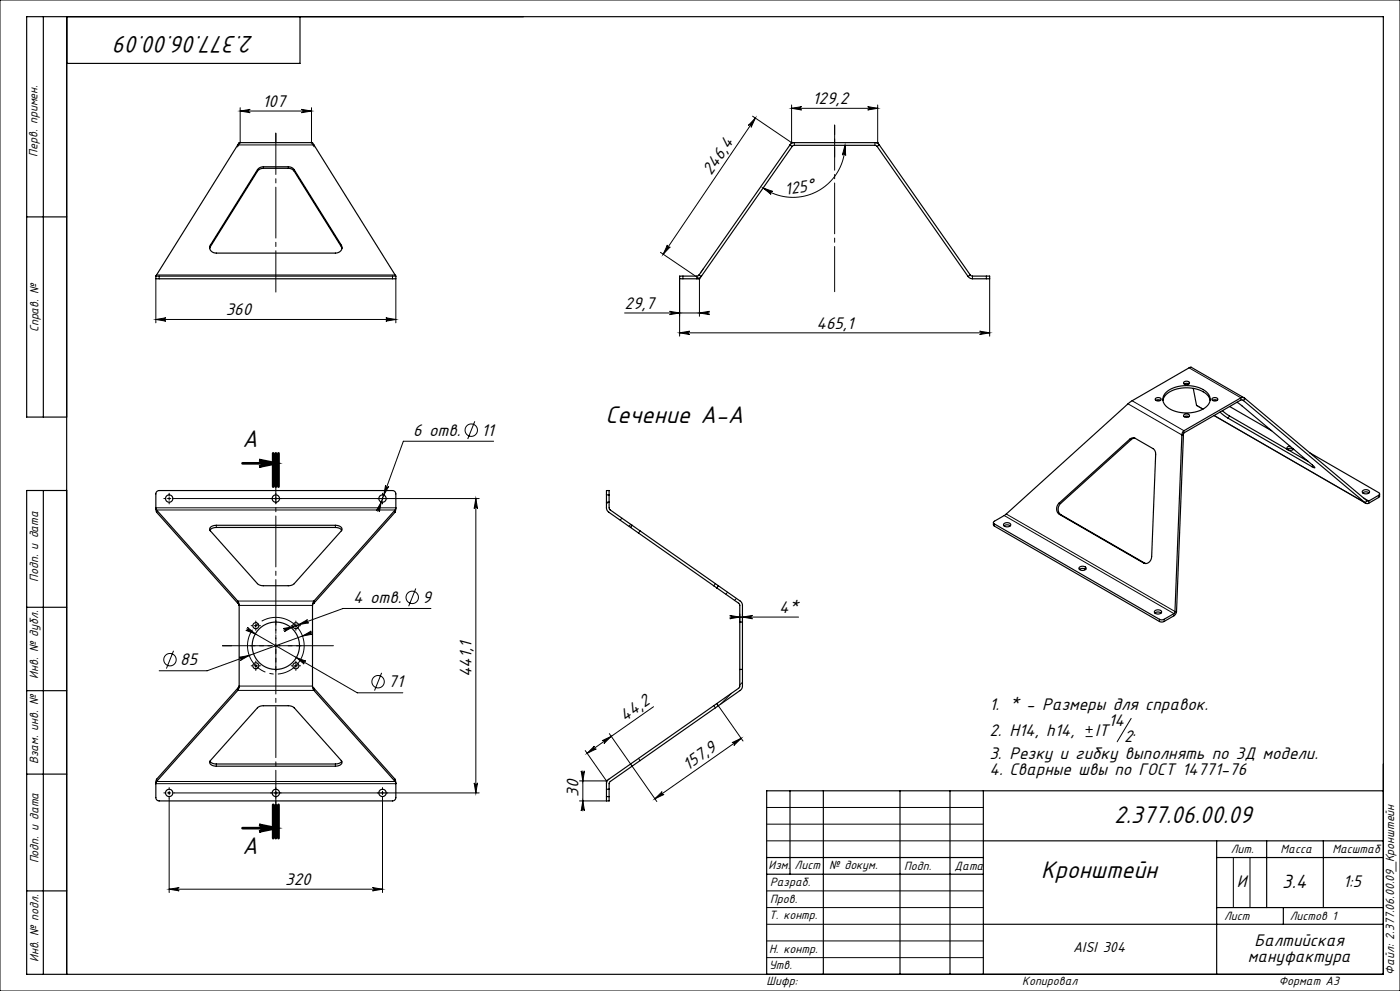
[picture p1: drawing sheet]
<svg xmlns="http://www.w3.org/2000/svg" width="420mm" height="297mm" viewBox="0 0 420 297" stroke-linecap="round" stroke-linejoin="round" font-family="sans-serif">
<g fill="none" stroke="#000" stroke-width=".3">
<path d="M0 0h420v297h-420zM72 33.3l3-.5a.5 .5 0 0 0-.4 .5 .5 .5 0 0 0 .4 .5zM72 32.3v10.5M72 33.3h21.5M90.5 32.8l3 .5-3 .5a.5 .5 0 0 0 .4-.5 .5 .5 0 0 0-.4-.5zM93.5 32.3v10.5M226.6 35.4l-1.3 2.7a.5 .5 0 0 0-.1-.6 .5 .5 0 0 0-.7 .1zM226.6 35.4l-27.6 40.8M237.5 32.5l3-.5a.5 .5 0 0 0-.5 .5 .5 .5 0 0 0 .5 .5zM237.5 31.5v11.3l-11.7-8M237.5 32.5h25.8M260.3 32l3 .5-3 .5a.5 .5 0 0 0 .5-.5 .5 .5 0 0 0-.5-.5z"/>
<path d="M263.3 31.5v11.3M71.3 43.4h22.9M71.8 42.8h.4M72.2 42.6l-.9 1.4M77.2 50.9v.4M79 50v.4M86.5 50v.4M88.3 50.9v.4M93.3 42.8h.5M93.3 42.6l.9 1.4M228.9 56.3l2.9 1.1a.5 .5 0 0 0-.7 .2 .5 .5 0 0 0 .2 .6zM237.3 42.8h1v.8"/>
<path d="M237.6 42.6l-.6 .8M253.5 43.6l.2 3a.5 .5 0 0 0-.4-.5 .5 .5 0 0 0-.6 .4zM253.5 43.6a15.6 15.6 0 0 1-24.6 12.7M263.2 42.6l.6 .8M263.5 42.8h-1v.8M63.1 73.5v.4M102.4 73.5v.4M198.1 75.6l11.7 8v11.2M200.2 73.4a.5 .5 0 0 0 .2 .7 .5 .5 0 0 0 .7-.1l-2.1 2.2zM46.8 95.7l3-.5a.5 .5 0 0 0-.5 .5 .5 .5 0 0 0 .5 .5zM46.8 83.6v13.1M46.8 95.7h72"/>
<path d="M47 82.4h71.5M47.8 82.8v.8M115.8 95.2l3 .5-3 .5a.5 .5 0 0 0 .4-.5 .5 .5 0 0 0-.4-.5zM117.8 82.8v.8M118.8 83.6v13.1M187.4 93.8h25.4M200.9 93.3l3 .5-3 .5a.5 .5 0 0 0 .5-.5 .5 .5 0 0 0-.5-.5zM203.9 99.8l3-.5a.5 .5 0 0 0-.5 .5 .5 .5 0 0 0 .5 .5zM203.9 99.8h93M203.9 83.6v17.2M204.9 82.8v.8M209.1 82.8v.8h.9"/>
<path d="M209.8 93.8l3-.5a.5 .5 0 0 0-.4 .5 .5 .5 0 0 0 .4 .5zM210.5 82.5l-.8 1.2M211.1 80.5l-.9 1.2M291.7 82.8v.8M293.9 99.3l3 .5-3 .5a.5 .5 0 0 0 .5-.5 .5 .5 0 0 0-.5-.5zM295.9 82.8v.8M296.9 83.6v17.2M356.7 110.2l15.6 9v.7M372.7 119.9l.3 .2M142.4 126.3l-2.1 5.3M148.1 132.2h-27.1l-7.7 21.1M338.4 121l16.2 9.4"/>
<path d="M338.9 131.6l.5 .2M339.6 120.1l15.6 9v.6M359 121.5l1.9 1.1M364.2 124.5l45.4 26.2M368.9 124.7l-.5 .6M393.9 139.5l-.3 .4M46.8 152.2h72M47 152.8h71.5M50.3 149.4h1M50.8 148.9v1M52.4 149.4h91.4M64.9 157.4v.7"/>
<path d="M82.8 148.9v1M100.6 157.4v.7M114.4 150.5l-.6 2.9a.5 .5 0 0 0-.3-.6 .5 .5 0 0 0-.6 .3zM114.8 148.9v1M115.7 145.4a.5 .5 0 0 0 .3 .6 .5 .5 0 0 0 .6-.3l-1.5 2.7zM142.8 149.4v88.2M142.8 149.4l.5 3a.5 .5 0 0 0-.5-.5 .5 .5 0 0 0-.5 .5zM182.4 150.5l-.5 .5M186.6 155.3l-.6 .6M189.2 157.2l-.5 .5M192 159.1l-.4 .7M298.3 157v.7"/>
<path d="M301.3 154.5l50.9 29.4v.7M301.9 154l50.6 29.3M317.7 150.8l.5 .1M317.8 154.1l.5 .1M409 149.2l1.6 .9v.7M413.6 148.4v.7M124.7 176.4l-2.1 5.3M214.6 174.9l-.4 .7M218.3 177.5l-.6 .6M220.9 179.3l-.5 .6M343.1 168.7l.4 .1M52.1 195l-2.2 5.4"/>
<path d="M71.3 180.1h22.9M71.8 181.4h22M71.8 197l3-.6-2.7 1.5a.5 .5 0 0 0 .3-.6 .5 .5 0 0 0-.6-.3zM74 188.5l33.2 19.1h13.6M74.3 188l2.3 2-2.8-1.1a.5 .5 0 0 0 .6-.2 .5 .5 0 0 0-.1-.7zM76.2 199.5h1M76.2 187.5h1M76.7 187v1M76.7 199v1M82.3 193.5h1M82.8 193v1M84.9 188.4l3-.6-2.6 1.5a.5 .5 0 0 0 .2-.6 .5 .5 0 0 0-.6-.3z"/>
<path d="M88.3 199.5h1M88.3 187.5h1M88.8 187v1M88.8 199v1M88.9 197.1l2.8 1a.5 .5 0 0 0-.6 .2 .5 .5 0 0 0 .1 .7zM89.6 187.2l2.7-1.5a.5 .5 0 0 0-.3 .6 .5 .5 0 0 0 .6 .4zM90.7 190.6l2.7-1.5a.5 .5 0 0 0-.3 .7 .5 .5 0 0 0 .6 .3zM93.6 189.6l-31.5 11.4h-14.4M129.3 182.4h-26.4l-17.8 6.5M218.9 184.9h20.7M218.9 184.4l3 .5-3 .5a.5 .5 0 0 0 .5-.5 .5 .5 0 0 0-.5-.5zM221.9 183.9v2.5"/>
<path d="M222.7 183.9v2.5M222.7 184.9l3-.5a.5 .5 0 0 0-.4 .5 .5 .5 0 0 0 .4 .5zM347.8 185.6v.7M349.2 185.6v.7M71.3 206.9h22.9M71.8 205.6h22M114.5 201.6l-2.1 5.4M182.8 219.9l6.4 9.1M196.1 211.8l-20 14M214.2 211.5l.4 .6M215.5 211.5l7.4 10.6M219.4 207.8l-3.2 3.2"/>
<path d="M222.1 200.6l-.2 .2M222.7 204.5l-.8 .8M325.7 218.6h2.1M326.7 217.6v2.1M339.3 215.3l-4.2 7M46.8 234.9h72M47 234.2h71.5M50.3 237.6h1M50.8 237.1v1M50.8 239.2v28.3M52.4 237.6h91.4M64.9 229v.6"/>
<path d="M82.8 237.1v1M100.6 229v.6M114.8 239.2v28.3M114.8 237.1v1M142.3 234.6a.5 .5 0 0 0 .5 .5 .5 .5 0 0 0 .5-.5l-.5 3zM174.4 231a.5 .5 0 0 0 .5 .5 .5 .5 0 0 0 .5-.5l-.5 3zM174.9 231v12M175.6 224.9l6.3 9.1h-8M176.1 225.8l2.2-2.2a.5 .5 0 0 0-.1 .7 .5 .5 0 0 0 .7 .1zM180.6 222l2.8-1.3-2.2 2.1a.5 .5 0 0 0 .1-.7 .5 .5 0 0 0-.7-.1zM181.9 233.8v1.1M182.6 233.6l-.8 .5"/>
<path d="M182.7 240h.1M189.6 229.6l7.4 10.6M191.6 227.3l.4 .7M196.5 239.4l2.1-2.1a.5 .5 0 0 0-.1 .6 .5 .5 0 0 0 .7 .2zM219.6 222.6l2.7-1.3-2.1 2.1a.5 .5 0 0 0 .1-.7 .5 .5 0 0 0-.7-.1zM222.3 221.3l-25.8 18.1M325.7 220.8h2.1M173.9 240h8M174.9 240l.5 3a.5 .5 0 0 0-.5-.4 .5 .5 0 0 0-.5 .4zM230 242h65M230 247h65M230 252h65"/>
<path d="M370 257v15M375 257v15M50.8 266.5l3-.5a.5 .5 0 0 0-.5 .5 .5 .5 0 0 0 .5 .5zM50.8 266.5h64M111.8 266l3 .5-3 .5a.5 .5 0 0 0 .4-.5 .5 .5 0 0 0-.4-.5zM230 277h65M230 272h65M230 267h65M230 287h65M230 282h65"/>
<circle cx="141.4" cy="128.9" r="1.86"/>
<circle cx="123.7" cy="179" r="1.86"/>
<circle cx="51" cy="197.7" r="1.86"/>
<circle cx="113.4" cy="204.3" r="1.86"/>
</g>
<path d="M77.8 137.9l5 1-5 1a1 1 0 0 0 .9-1 1 1 0 0 0-.9-1zM77.8 247.2l5 1-5 1a1 1 0 0 0 .9-1 1 1 0 0 0-.9-1z" fill="none" stroke="#000" stroke-width=".8" stroke-linecap="butt"/>
<path d="M90.9 191a8.5 8.5 0 0 0-14.2-3.5 8.5 8.5 0 0 0 3.6 14.2 8.5 8.5 0 0 0 10.8-9.9l-.2-.8" fill="none" stroke="#000" stroke-width=".3" stroke-dasharray="15.2 1.3 1.3 1.3" stroke-linecap="butt"/>
<path d="M81.8 193.5h-6.6M82.8 192.5v-6.6M82.8 194.5v6.6M83.8 193.5h6.6" fill="none" stroke="#000" stroke-width=".3" stroke-dasharray="15.2 1.3 1.3 1.3" stroke-dashoffset="13.8"/>
<g fill="none" stroke="#000" stroke-width=".3" stroke-dasharray="15.2 1.3 1.3 1.3">
<path d="M82.8 42.8v-2.9M49.8 149.4h-.6M50.8 148.4v-.6M50.8 150.4v.6M51.8 149.4h.6M81.8 149.4h-.6M82.8 148.4v-.6M82.8 150.4v.6M83.8 149.4h.6M113.8 149.4h-.6M114.8 148.4v-.6M114.8 150.4v.6"/>
<path d="M115.8 149.4h.6M69.5 193.5h-2.8M75.7 199.5h-.4M75.7 187.5h-.4M76.7 198.5v-.4M76.7 186.5v-.4M76.7 188.5v.4M77.7 199.5h.4M77.7 187.5h.4M87.8 199.5h-.4M87.8 187.5h-.4M88.8 198.5v-.4"/>
<path d="M88.8 186.5v-.4M88.8 188.5v.4M89.8 199.5h.4M89.8 187.5h.4M76.7 200.5v.4M88.8 200.5v.4M49.8 237.6h-.6M50.8 236.6v-.6M50.8 238.6v.6M51.8 237.6h.6M81.8 237.6h-.6M82.8 236.6v-.6"/>
<path d="M82.8 238.6v.6M83.8 237.6h.6M113.8 237.6h-.6M114.8 236.6v-.6M114.8 238.6v.6M115.8 237.6h.6M82.8 240v.8"/>
</g>
<path d="M72.8 138.9h10M82 135.9v10M82.8 135.9v10M83.6 135.9v10M72.8 248.2h10M82 241.2v10M82.8 241.2v10M83.6 241.2v10z" fill="none" stroke="#000" stroke-width=".8"/>
<path d="M82.8 39.9v47.6" fill="none" stroke="#000" stroke-width=".3" stroke-dasharray="15.2 1.3 1.3 1.3" stroke-dashoffset="2.9"/>
<path d="M82.8 240.8v-99.9" fill="none" stroke="#000" stroke-width=".3" stroke-dasharray="15.2 1.3 1.3 1.3" stroke-dashoffset="5.3"/>
<path d="M66.7 193.5h33.3" fill="none" stroke="#000" stroke-width=".3" stroke-dasharray="15.2 1.3 1.3 1.3" stroke-dashoffset=".5"/>
<path d="M250.4 47v-9.5" fill="none" stroke="#000" stroke-width=".3" stroke-dasharray="15.2 1.3 1.3 1.3" stroke-dashoffset="12.4"/>
<path d="M250.4 37.5v49.9" fill="none" stroke="#000" stroke-width=".3" stroke-dasharray="15.2 1.3 1.3 1.3" stroke-dashoffset="1.7"/>
<g fill="none" stroke="#000" stroke-width=".35">
<path d="M13 5v120M20 5v287M90 5v14h-70M77.5 50.5l1.2-.5h7.8a2.09 2.09 0 0 1 1.8 .9l14.1 22.6a1.67 1.67 0 0 1-1.8 2.4h-35.7a1.67 1.67 0 0 1-1.8-2.4zM237 43.4l.4-.4 .9-.2h24.2l.8 .2 .5 .4M237 43.4l-27.3 39M237 43.4l.7 .5M237.7 43.9l.6-.3h24.2l.6 .3M237.7 43.9l-27.3 39M263.1 43.9l27.3 39M263.8 43.4l-.7 .5M263.8 43.4l27.3 39"/>
<path d="M8 65h12M62.9 74.4l14.3-23.1a2.09 2.09 0 0 1 1.8-.9h7.5a2.09 2.09 0 0 1 1.8 .9l14.3 23.1M46.8 82.8v.8h72v-.8M46.8 82.8h72M46.8 82.8l25-40h22l25 40M209.7 82.4l-.6 .4h-5.2v.8l5.5-.1 1-.6M209.7 82.4l.7 .5M291.1 82.4l.6 .4h5.2v.8l-5.5-.1-1-.6M291.1 82.4l-.7 .5M346.7 119.4a.91 .91 0 0 1 1-.3 .91 .91 0 0 1 .6 .7 .96 .96 0 0 1-1 .4 .96 .96 0 0 1-.7-.7zM346.8 120l.6-.2 .8 .2M348.9 120a5.4 5.4 0 0 1 4.9-3.6 9.4 9.4 0 0 1 8.7 2.4l.5 1.2"/>
<path d="M349.9 117.5a10.2 10.2 0 0 1 12.3 .2 2.97 2.97 0 0 1-1.4 4.9 10.6 10.6 0 0 1-10.9-.8 2.71 2.71 0 0 1 0-4.3zM355.2 114.4a.91 .91 0 0 1 1-.2 .91 .91 0 0 1 .6 .7 .96 .96 0 0 1-1 .4 .96 .96 0 0 1-.7-.7zM355.3 115.1l.6-.2 .8 .2M358 116.4l1 5.1 1.9 1.1M363.7 119.4a.91 .91 0 0 1 1-.3 .91 .91 0 0 1 .6 .7 .96 .96 0 0 1-1 .4 .96 .96 0 0 1-.7-.7zM363.8 120l.6-.2 .8 .2M373.3 119.3l-16-9.3-.4 .1-18 10.5-37 33.4-3.6 2.2a.43 .43 0 0 0-.3 .4 .43 .43 0 0 0 .3 .4l49.5 28.6 .7 .2 .7-.2 3-1.7 .3-.6M373.5 119.4l-.5-.3-.7 .1-17.1 9.9-.5 .6-.1 .7M373.5 119.4l-.5 .7M373.5 119.4l36.5 30.6M20 125h-12v-120h407v287h-407v-145h12M340.5 131.3l-1.1 .5-21.2 19.1a2.19 2.19 0 0 0 .1 3.3l25.4 14.7"/>
<path d="M354.6 130.4l-2.1 52.9M354.6 130.4l.4 .1M355 130.5l-2 52.9M355.2 124.3a.91 .91 0 0 1 1-.3 .91 .91 0 0 1 .6 .8 .96 .96 0 0 1-1 .3 .96 .96 0 0 1-.7-.7zM356.6 124.9l-.7-.2-.6 .2M356.6 124.9h.1M364.2 124.5l45.5 26.3M366.7 123.1l2.2 1.6 23.6 13.6M368.9 121.8l12.6 7.3M371.1 120.6l22.6 18.8 .8 .8-.9-.3-25.2-14.6-2.4-1.8M373 120.1l-.7-.2-17.1 9.8-.2 .8M373 120.1l36.6 30.6"/>
<path d="M387 133.7a.65 .65 0 0 0-.9 .5 .65 .65 0 0 0 .8 .7l1.2-.3a1.6 1.6 0 0 0-1.9 0M392.9 135.7l20.7 11.9a.43 .43 0 0 1 .3 .4 .43 .43 0 0 1-.3 .4l-3 1.7-.6-.1M13 147v145M46.8 152.2l.2 1.3M46.8 152.2l.2 .6M46.8 152.2v-4.2a1 1 0 0 1 1-1h70a1 1 0 0 1 1 1v4.2M47 152.8l24.3 27.3M47 153.5l24.3 27.3M47 152.8v.7M63 158.9l.7-.6 1.2-.2h35.7l1.2 .2 .7 .6M63.2 158l.9-.5 .8-.1h35.7a1.52 1.52 0 0 1 1.9 1.5l-14.5 16.3-1.2 .3h-7.8l-1-.1-.8-.5-14.1-15.8-.2-.4zM118.5 152.8v.7"/>
<path d="M118.5 153.5l-24.3 27.3M118.5 152.8l-24.3 27.3M118.8 152.2l-.3 1.3M118.8 152.2l-.3 .6M181.9 148.3v2.2M181.9 150.5v1.9l.4 .8 6.9 4.9M181.9 148.3v-1.3h.8v1.3M181.9 148.3h.8M181.9 150.5h.8M182.7 148.3v2.2M182.7 150.5v1.8l.3 .5 6.6 4.6M189.2 158.1l25.8 18.1"/>
<path d="M189.6 157.4l25.9 18.1M189.6 157.4l-.4 .7M298 156.6v.8l.3 .3 49.5 28.6 .7 .1 .7-.1 3.2-1.9 .6-1M301.2 157a1.22 1.22 0 0 1 2 .4 1.2 1.2 0 0 1-1.2 .5 1.2 1.2 0 0 1-.9-.8zM301.2 157.6a1.6 1.6 0 0 1 1.9 0M317.7 150.8l21.2-19.2a1.43 1.43 0 0 1 1.7-.2l5.3 3a1.85 1.85 0 0 1 .8 1.7l-1.2 30.7a1.82 1.82 0 0 1-2.4 1.9l-25.3-14.6a2.19 2.19 0 0 1-.1-3.3zM408.8 147.1a1.22 1.22 0 0 1 2 .4 1.2 1.2 0 0 1-1.1 .5 1.2 1.2 0 0 1-1-.8zM408.8 147.7a1.6 1.6 0 0 1 1.9 0M410 150l-.4 .7M413.9 148v.8l-.3 .3-3.2 1.8-.8-.2M215 176.2l6.8 4.8 .1 5.4M215.5 175.5l7 5 .2 .9v5"/>
<path d="M215.5 175.5l-.5 .7M323.8 170a1.22 1.22 0 0 1 2 .5 1.2 1.2 0 0 1-1.1 .5 1.2 1.2 0 0 1-1-.8zM323.8 170.7a1.6 1.6 0 0 1 1.9 0M8 182h12M71.3 180.8l.5 .6M71.3 180.1l.5 1.3M71.3 180.1v.7M71.8 181.4v24.2M93.8 181.4v24.2M94.2 180.8l-.4 .6M94.2 180.1l-.4 1.3M94.2 180.1v.7"/>
<path d="M221.9 186.4v14.2M221.9 186.4h.8M222.7 186.4v14.2M346.4 183.1a1.22 1.22 0 0 1 2.1 .5 1.2 1.2 0 0 1-1.2 .5 1.2 1.2 0 0 1-1-.9zM346.4 183.7a1.6 1.6 0 0 1 1.9 0M352.5 183.3l.5 .1M8 207h12M71.3 206.3v.6M71.3 206.3l-24.3 27.3M71.3 206.9l-24.3 27.3M71.8 205.6l-.5 1.3M71.8 205.6l-.5 .7"/>
<path d="M77.2 212.1l.8-.4 1-.2h7.8l1.2 .4 14.4 16.1a1.03 1.03 0 0 1 0 1.1 1.03 1.03 0 0 1-1 .4l-36.5 .1a1.52 1.52 0 0 1-1.9-1.4zM93.8 205.6l.4 1.3M93.8 205.6l.4 .7M94.2 206.3v.6M94.2 206.9l24.3 27.3M94.2 206.3l24.3 27.3M215 210.9l-25.8 18.1M215 210.9l.5 .6M215.5 211.5l-25.9 18.1M221.9 200.6l-.1 5.5-6.8 4.8M221.9 200.6h.8M222.7 200.6v5l-.2 .9-7 5"/>
<path d="M8 232h12M46.8 234.9v4.1a1 1 0 0 0 1 1h70a1 1 0 0 0 1-1v-4.1M47 233.6l-.2 1.3M47 234.2l-.2 .7M47 233.6v.6M63 228.1l.7 .7 1.2 .2h35.7l1.2-.2 .7-.7M118.5 233.6l.3 1.3M118.5 234.2l.3 .7M118.5 233.6v.6M181.9 236.5v2.2M181.9 238.7v1.3h.8v-1.3M181.9 236.5h.8"/>
<path d="M181.9 238.7h.8M182.7 236.5v2.2M189.2 229l-6.9 4.8-.4 .9v1.8M189.2 229l.4 .6M189.6 229.6l-6.6 4.7-.3 .5v1.7M237 237v25M247 237v55M270 237v55M285 237v55M295 237v55M415 237h-185v55M230 257h65"/>
<path d="M295 252h120M365 252v40M365 257h50M380 252v20M397 252v20M8 267h12M230 262h65M295 277h120M365 272h50M385 272v5"/>
<circle cx="50.8" cy="149.4" r="1.1"/>
<circle cx="82.8" cy="149.4" r="1.1"/>
<circle cx="114.8" cy="149.4" r="1.1"/>
<circle cx="76.7" cy="199.5" r=".9"/>
<circle cx="76.7" cy="187.5" r=".9"/>
<circle cx="82.8" cy="193.5" r="7.1"/>
<circle cx="88.8" cy="187.5" r=".9"/>
<circle cx="88.8" cy="199.5" r=".9"/>
<circle cx="50.8" cy="237.6" r="1.1"/>
<circle cx="82.8" cy="237.6" r="1.1"/>
<circle cx="114.8" cy="237.6" r="1.1"/>
</g>
<g fill="#000">
<path d="M72 33.3l3-.5a.5 .5 0 0 0-.4 .5 .5 .5 0 0 0 .4 .5zM90.5 32.8l3 .5-3 .5a.5 .5 0 0 0 .4-.5 .5 .5 0 0 0-.4-.5z"/>
<path d="M260.3 32l3 .5-3 .5a.5 .5 0 0 0 .5-.5 .5 .5 0 0 0-.5-.5zM237.5 32.5l3-.5a.5 .5 0 0 0-.5 .5 .5 .5 0 0 0 .5 .5z"/>
<path d="M228.9 56.3l2.9 1.1a.5 .5 0 0 0-.7 .2 .5 .5 0 0 0 .2 .6zM253.5 43.6l.2 3a.5 .5 0 0 0-.4-.5 .5 .5 0 0 0-.6 .4z"/>
<path d="M200.2 73.4a.5 .5 0 0 0 .2 .7 .5 .5 0 0 0 .7-.1l-2.1 2.2zM226.6 35.4l-1.3 2.7a.5 .5 0 0 0-.1-.6 .5 .5 0 0 0-.7 .1z"/>
<path d="M115.8 95.2l3 .5-3 .5a.5 .5 0 0 0 .4-.5 .5 .5 0 0 0-.4-.5zM46.8 95.7l3-.5a.5 .5 0 0 0-.5 .5 .5 .5 0 0 0 .5 .5z"/>
<path d="M209.8 93.8l3-.5a.5 .5 0 0 0-.4 .5 .5 .5 0 0 0 .4 .5zM200.9 93.3l3 .5-3 .5a.5 .5 0 0 0 .5-.5 .5 .5 0 0 0-.5-.5z"/>
<path d="M77.8 137.9l5 1-5 1a1 1 0 0 0 .9-1 1 1 0 0 0-.9-1zM77.8 247.2l5 1-5 1a1 1 0 0 0 .9-1 1 1 0 0 0-.9-1z"/>
<path d="M142.8 149.4l.5 3a.5 .5 0 0 0-.5-.5 .5 .5 0 0 0-.5 .5zM142.3 234.6a.5 .5 0 0 0 .5 .5 .5 .5 0 0 0 .5-.5l-.5 3z"/>
<path d="M74.3 188a.5 .5 0 0 1 .1 .7 .5 .5 0 0 1-.6 .2l2.8 1.1zM88.9 197.1l2.3 1.9a.5 .5 0 0 1-.1-.7 .5 .5 0 0 1 .6-.2zM84.9 188.4a.5 .5 0 0 1 .6 .3 .5 .5 0 0 1-.2 .6l2.6-1.5zM89.6 187.2l3-.5a.5 .5 0 0 1-.6-.4 .5 .5 0 0 1 .3-.6zM50.8 266.5l3-.5a.5 .5 0 0 0-.5 .5 .5 .5 0 0 0 .5 .5zM111.8 266l3 .5-3 .5a.5 .5 0 0 0 .4-.5 .5 .5 0 0 0-.4-.5zM114.4 150.5l-1.5 2.6a.5 .5 0 0 1 .6-.3 .5 .5 0 0 1 .3 .6zM115.7 145.4l-.6 3 1.5-2.7a.5 .5 0 0 1-.6 .3 .5 .5 0 0 1-.3-.6zM203.9 99.8l3-.5a.5 .5 0 0 0-.5 .5 .5 .5 0 0 0 .5 .5zM293.9 99.3l3 .5-3 .5a.5 .5 0 0 0 .5-.5 .5 .5 0 0 0-.5-.5z"/>
<path d="M90.7 190.6l3-.5a.5 .5 0 0 1-.6-.3 .5 .5 0 0 1 .3-.7zM71.8 197a.5 .5 0 0 1 .6 .3 .5 .5 0 0 1-.3 .6l2.7-1.5z"/>
<path d="M218.9 184.4l3 .5-3 .5a.5 .5 0 0 0 .5-.5 .5 .5 0 0 0-.5-.5zM222.7 184.9l3-.5a.5 .5 0 0 0-.4 .5 .5 .5 0 0 0 .4 .5z"/>
<path d="M174.4 231a.5 .5 0 0 0 .5 .5 .5 .5 0 0 0 .5-.5l-.5 3zM174.9 240l.5 3a.5 .5 0 0 0-.5-.4 .5 .5 0 0 0-.5 .4z"/>
<path d="M176.1 225.8l2.2-2.2a.5 .5 0 0 0-.1 .7 .5 .5 0 0 0 .7 .1zM180.6 222l2.8-1.3-2.2 2.1a.5 .5 0 0 0 .1-.7 .5 .5 0 0 0-.7-.1z"/>
<path d="M196.5 239.4l2.1-2.1a.5 .5 0 0 0-.1 .6 .5 .5 0 0 0 .7 .2zM219.6 222.6l2.7-1.3-2.1 2.1a.5 .5 0 0 0 .1-.7 .5 .5 0 0 0-.7-.1z"/>
</g>
<g font-size="8">
<text x="76.1" y="10.7" transform="rotate(-180 76.1 10.7)">2.377.06.00.09</text>
<text x="181.6" y="126.7">Сечение A-A</text>
<text x="72.8" y="134.1">A</text>
<text x="334.3" y="246.6">2.377.06.00.09</text>
<text x="72.8" y="256.1">A</text>
<text x="312.3" y="263.1">Кронштейн</text>
</g>
<text font-size="6.4" x="384.7" y="266">3.4</text>
<g font-size="5.6">
<text x="78.7" y="32">107</text>
<text x="243.8" y="31.2">129,2</text>
<text x="213.4" y="52.7" transform="rotate(-56 213.4 52.7)">246,4</text>
<text x="235.7" y="58.4" transform="rotate(-9 235.7 58.4)">125°</text>
<text x="67.8" y="94.5">360</text>
<text x="187.4" y="92.5">29,7</text>
<text x="244.9" y="98.5">465,1</text>
<text x="124" y="130.6">6 отв.</text>
<text x="144.5" y="130.6">11</text>
<text x="105.9" y="180.8">4 отв.</text>
<text x="126.7" y="180.8">9</text>
<text x="233.8" y="183.7">4*</text>
<text x="54.1" y="199.4">85</text>
<text x="141.5" y="203" transform="rotate(-90 141.5 203)">441,1</text>
<text x="116.5" y="206">71</text>
<text x="296.8" y="212.6">1. * - Размеры для справок.</text>
<text x="187.5" y="216.3" transform="rotate(-35 187.5 216.3)">44,2</text>
<text x="296.8" y="220.7">2. Н14, h14,</text>
<text x="328.6" y="220.7">IT</text>
<text x="332.5" y="217.5">14</text>
<text x="339.8" y="220.7">.</text>
<text x="296.8" y="227.3">3. Резку и гибку выполнять по 3Д модели.</text>
<text x="337.2" y="222.4">2</text>
<text x="206.4" y="230.9" transform="rotate(-35 206.4 230.9)">157,9</text>
<text x="296.8" y="232.2">4. Сварные швы по ГОСТ 14771-76</text>
<text x="173.6" y="238.7" transform="rotate(-90 173.6 238.7)">30</text>
<text x="85.6" y="265.2">320</text>
<text x="371.1" y="265.7">И</text>
<text x="403" y="265.8">1:5</text>
<text x="376.3" y="283.4">Балтийская</text>
<text x="374.3" y="288.3">мануфактура</text>
</g>
<text font-size="4.8" x="321.9" y="285.4">AISI 304</text>
<g font-size="4">
<text x="11.3" y="46.9" transform="rotate(-90 11.3 46.9)">Перв. примен.</text>
<text x="11.5" y="99.6" transform="rotate(-90 11.5 99.6)">Справ. №</text>
<text x="11.4" y="174.4" transform="rotate(-90 11.4 174.4)">Подп. и дата</text>
<text x="11.5" y="203.4" transform="rotate(-90 11.5 203.4)">Инв. № дубл.</text>
<text x="11.5" y="229" transform="rotate(-90 11.5 229)">Взам. инв. №</text>
<text x="369.2" y="255.6">Лит.</text>
<text x="384.2" y="255.6">Масса</text>
<text x="399.7" y="255.6">Масштаб</text>
<text x="11.5" y="258.8" transform="rotate(-90 11.5 258.8)">Подп. и дата</text>
<text x="230.6" y="260.5">Изм.</text>
<text x="238.4" y="260.5">Лист</text>
<text x="248.7" y="260.5">№ докум.</text>
<text x="271.3" y="260.6">Подп.</text>
<text x="286.4" y="260.6">Дата</text>
<text x="231" y="265.6">Разраб.</text>
<text x="230.7" y="275.4">Т. контр.</text>
<text x="231" y="270.8">Пров.</text>
<text x="367.2" y="275.6">Лист</text>
<text x="386.9" y="275.6">Листов 1</text>
<text x="230.7" y="285.6">Н. контр.</text>
<text x="11.5" y="288.4" transform="rotate(-90 11.5 288.4)">Инв. № подл.</text>
<text x="230.7" y="290.4">Утв.</text>
<text x="418.3" y="292.1" transform="rotate(-90 418.3 292.1)">Файл: 2.377.06.00.09_Кронштейн</text>
<text x="230" y="295.3">Шифр:</text>
<text x="306.7" y="295.3">Копировал</text>
<text x="383.6" y="295.1">Формат A3</text>
</g>
</svg>
